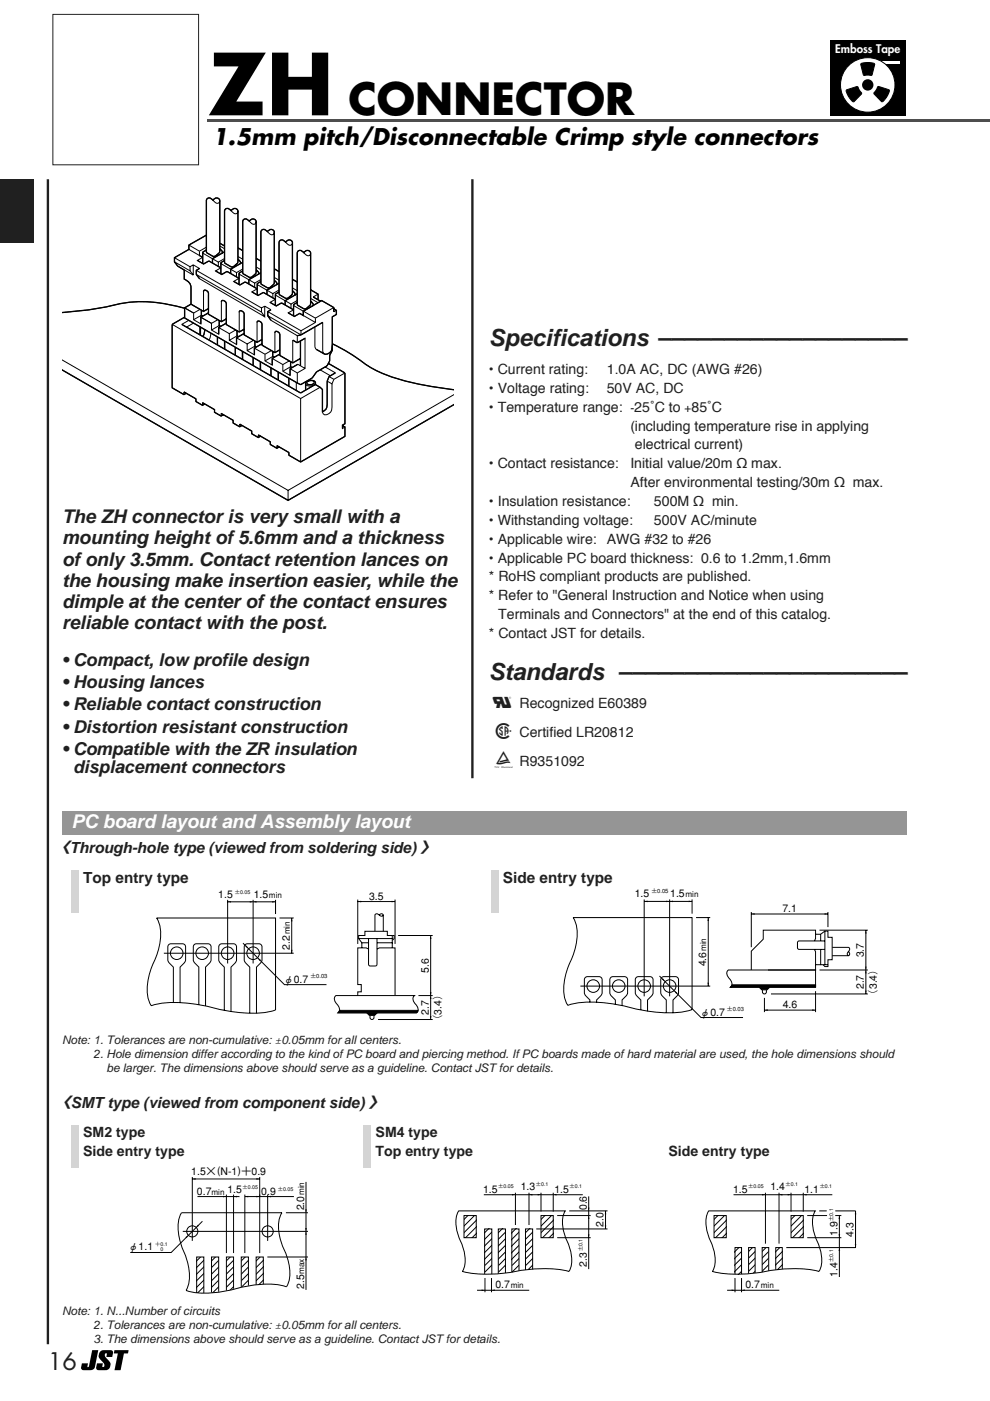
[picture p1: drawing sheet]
<svg xmlns="http://www.w3.org/2000/svg" width="210mm" height="297mm" viewBox="0 0 210 297" stroke-linecap="round" stroke-linejoin="round" font-family="sans-serif">
<g fill="none" stroke="#000" stroke-width=".21">
<path d="M37 55.5l3.3 1.9M37 54.6l3.3 2M37 54.6v.9M37 55.5l.7 .9 3.3 1.9M39.1 57.3v1.9a2.11 2.11 0 0 1 1.4 1.8v3.5M40 52.9l3 1.7-1.2 .6 1.4 .8 1.1-.7 2.5 1.5M40 52.9l-3 1.7M40 52v.9M40 52l2.3 1.3M40.3 56.6v.8M40.3 57.4l.7 .9M41 56.2l1.3 .7-.7 .4"/>
<path d="M41 56.2l-.7 .4M41 56.2v2.1M41.6 58.2l.7 .9 13.8 8M41.6 58.2l13.8 8M41.6 57.3l13.8 8M41.6 57.3v.9M42.3 53.3v.9M43 53.6v2.3M43.8 52.4l-1.5 .9M43.8 49.9l-3.8 2.1M43.8 53l-.7 .4-.1 .2 3.3 2M43.9 42.1a.89 .89 0 0 1 1.3 .4l.2 .2a.62 .62 0 0 0 .7 .4 .62 .62 0 0 0 .5-.6v10.8l-.1 .3-.6 .5-.6 .3-1.4-.8-.1-.2v-10.9z"/>
<path d="M45.1 42.4a.79 .79 0 0 1 .8-.4 .79 .79 0 0 1 .7 .5M46.3 55.6v.9M46.6 52.2l1 .5M46.6 51.6l1 .6M46.6 52.8l.5 .6-.1 .3M46.8 56.8l-1.1 .6 1.3 .8 1.1-.7 2.6 1.5-1.1 .7 1.3 .7 1.1-.6 2.5 1.4-1.1 .7 1.3 .7 1.1-.6 2.6 1.5M46.8 56.8v1.3M46.8 55.8v1.1M47 53.7l-1.9 1.2v.8M47.6 53.4l-.6 .3M47.6 54.8l-1.3 .8M47.6 55.2l-.6 .4-.1 .3 3.2 1.9"/>
<path d="M47.8 44.4a.89 .89 0 0 1 1.3 .3l.2 .2a.62 .62 0 0 0 .6 .4 .62 .62 0 0 0 .5-.5v10.7l-.1 .3-.6 .6-.5 .2-1.4-.7-.2-.3v-10.8zM49 44.7a.79 .79 0 0 1 .7-.5 .79 .79 0 0 1 .8 .6M50.1 57.8v.9M50.5 55l.5 .6-.1 .3M50.5 52.6l1 .5M50.5 54.4l.9 .5M50.7 58v2.3M50.9 55.9l-2 1.2v.9M51.4 55.6l-.5 .3M51.5 57l-1.4 .8M51.5 57.5l-.7 .3-.1 .3 3.3 1.9M52.8 46.9a.73 .73 0 0 1 .9-.5 .73 .73 0 0 1 .5 .9 .8 .8 0 0 1-1.3-.3l-.4-.4a.6 .6 0 0 0-.7-.2 .6 .6 0 0 0-.3 .6v10.9l1.3 .9h.5a1.44 1.44 0 0 0 1-1v-10.8"/>
<path d="M54.3 56.6l1 .6M54.3 54.8l1 .6M54.3 57.2l.6 .6-.2 .4M54.7 58.2l-1.9 1.1v.9M55.3 57.8l-.6 .4M55.3 59.3l-1.3 .7M55.3 59.7l-.6 .3-.1 .3 3.2 1.9M55.5 48.8a.89 .89 0 0 1 1.3 .4l.2 .2a.62 .62 0 0 0 .6 .4 .62 .62 0 0 0 .6-.6l-.1 10.8-.1 .3-.6 .5-.5 .3-1.4-.8-.2-.2v-10.9zM56.7 49.1a.79 .79 0 0 1 .8-.5 .79 .79 0 0 1 .7 .6M58.1 58.8l1.1 .6M58.2 57l1 .6M58.2 59.5l.5 .6-.1 .3"/>
<path d="M59.3 51a.89 .89 0 0 1 1.3 .4l.2 .2a.62 .62 0 0 0 .7 .4 .62 .62 0 0 0 .5-.6v10.8l-.1 .3-.6 .5-.6 .3-1.4-.8-.1-.2v-10.9zM60.5 51.3a.79 .79 0 0 1 .8-.4 .79 .79 0 0 1 .7 .5M62 59.2l1 .6M64.4 53.6a.74 .74 0 0 1 .9-.5 .74 .74 0 0 1 .5 .8 .8 .8 0 0 1-1.3-.3l-.5-.4a.6 .6 0 0 0-.6-.1 .6 .6 0 0 0-.4 .6v10.8l.2 .3 1.4 .7 .5-.2 .6-.6 .2-.3v-10.7M13.1 76.3l48 27.7M13.1 78.4l48 27.7M36.5 68.8v13.4l2.5 1.5M36.5 68.8l27.2 15.7M39.1 65.3v2.1l23.9 13.8M39.1 65.3l2 1.1M39.1 67.3l-2.6 1.5M39.2 65.4a29 29 0 0 0-16.7-.3l-3.7 .6-5.7 .6"/>
<path d="M40 67.9l-1.5 .9 25.2 14.5 3.2-1.8 1 .6M40.5 64.5l2.7 1.5M40.5 64.5l-1.4 .8M41 68.5l-1.5 .9M41.1 66.4v1.4l1.5 .9v-1.4M42.4 69.3v1.7M42.4 65.6l-1.3 .8M42.5 69.4v1.7M42.6 67.3l2.2 1.3M42.7 66.8l.3 .2M42.7 66.8l-1.6 1M42.7 65.8v1"/>
<path d="M43.2 66v-4.4a.73 .73 0 0 1 1 .8v4.2l2.7 1.6M43.4 69.9l-.1 .8-.3 .6M44.2 66.3l-1.6 1M44.2 65.4l-1 .6M44.7 70.6l-.1 .8-.3 .7M44.8 68.6v1.4l1.6 .9v-1.5M46.1 71.4v1.7M46.2 67.8l-1.4 .8M46.4 69.4l2.2 1.3M46.5 69l.3 .2M46.5 69l-1.7 1M46.5 67.9v1.1"/>
<path d="M46.9 68.2l.1-4.4a.73 .73 0 0 1 1 .8v4.2l2.7 1.6M47.6 72.3v1.7M47.7 72.4v1.7M48 68.5l-1.6 .9M48 67.6l-1.1 .6M48.6 70.7v1.5l1.6 .8v-1.4M49.9 73.6v1.7M50 70l-1.4 .7M50.2 71.6l2.2 1.3M50.3 71.2l.3 .2M50.3 71.2l-1.7 1M50.3 70.1v1.1"/>
<path d="M50.7 70.4l.1-4.4a.73 .73 0 0 1 1 .8v4.2l2.7 1.6M51.4 74.5v1.7M51.5 74.6v1.6M51.8 70.7l-1.6 .9M51.8 69.8l-1.1 .6M52.4 72.9v1.4l1.5 .9v-1.4M53.7 75.8v1.7M53.8 72.1l-1.4 .8M53.9 73.8l2.3 1.3M54 60v.9M54 73.4l.4 .2M54 73.4l-1.6 .9"/>
<path d="M54 72.3v1.1M54.5 72.6l.1-4.4a.73 .73 0 0 1 1 .8v4.2l2.7 1.6M54.5 60.2v2.3M55.1 76.7v1.6M55.3 76.7v1.7M55.4 65.3v.9M55.6 72.9l-1.7 .9M55.6 72l-1.1 .6M56.1 64.9v2.2l-.7-.9M56.1 64.9l1.4 .8-.7 .4M56.1 64.9l-.7 .4M56.2 75.1v1.4l1.5 .9v-1.4"/>
<path d="M56.8 66.9l7 4.1M56.8 66.1l7 4M56.8 66.1v.8M56.8 66.9l.7 1 5.5 3.3M57.5 78v1.7M57.5 74.3l-1.3 .8M57.7 76l2.3 1.3M57.8 75.6l.3 .2M57.8 75.6l-1.6 .9M57.8 74.5v1.1M57.8 62.2v1M58.3 74.8v-4.5a.73 .73 0 0 1 1 .9v4.2l2.8 1.5"/>
<path d="M58.4 63.5l-1.1 .6 1.3 .8 1.1-.7 2.5 1.5-1.1 .6 1.3 .8 1.1-.7 3.4 2M58.4 63.5v1.2M58.4 62.5v1M58.6 60.4l-2 1.1v.9M58.9 78.8v1.7M59 78.9v1.7M59.2 60.1l-.6 .3M59.2 61.5l-1.4 .7M59.2 61.9l-.7 .4-.1 .2 3.3 2M59.3 75.1l-1.6 .9M59.3 74.2l-1 .6M60 77.3v1.4l1.5 .9v-1.4"/>
<path d="M61.3 76.5l-1.3 .8M61.5 78.2l1.5 .9M61.6 77.8l-1.6 .9M61.6 76.7v1.1M61.6 77.8l.3 .1M61.7 64.5v.9M62 61l1 .6M62 61.7l.6 .6-.2 .3M62.2 64.7v2.3M62.4 62.6l-1.9 1.2v.8M63 62.3l-.6 .3M63 63.7l-1.3 .8"/>
<path d="M63 64.1l-.6 .4-.1 .3 2 1.2M63 72.7l-.9-.6v4.8M63 72.7l1.7-1v6.4l-1.7 1M63 71.2v1.5M63 79.1v2.1M63.7 72.3v5.3M63.7 76l-1.6 .9M63.8 71l4.6-2.7v6a.68 .68 0 0 0 .8 .8 1.59 1.59 0 0 0 1.3-2M63.8 71l-.8 .2M63.8 70.1v.9M64.3 66l2.6 1.5M64.3 66v.9"/>
<path d="M64.7 78.1l-1.6-.9-1.6 1M65.9 63.3l1.5 .9M65.9 61.4l1.5 1M65.9 63.9l.3 .3 .2 .5-2.1 1.3v.9M66.8 69.4v4.3l.3 .4 1.6 .9M66.9 68.4l-3.1 1.7M66.9 67.5v.9M67.4 62.4l-1 .6 1.6 .9M67.4 62.4v1.1M67.9 78.4l2.1 1.3M68.9 77.8l2.2 1.3-1.3 .7M69.6 77.1l3.5 2"/>
<path d="M69.8 79.8l1 .6M69.8 79.8l-.4 1M70.5 72.9l3.9 2.2a37.8 37.8 0 0 0 7.7 4.5 65.3 65.3 0 0 0 14.1 3M70.8 65.2v.9l.5-.3M70.8 65.2l-3.9 2.3M70.8 65.2l-2.6-1.5-3.9 2.3M70.8 65.5l.5 .3M71.3 65.8v.9l-.8 .5v7.1l-.6 1v1.2l-.6 1.1-2.2 1.3-.9 1.2-2.5 1.5-.7-.4M73.1 79.1v10.7l-.5 .3v.7l.5-.3v2l-9.4 5.4M73.1 79.1l-2.3 1.3M39 83.7v-.6l2.5 1.5v.5l1.4 .8M39.5 83.4l-.5 .3"/>
<path d="M42.9 85.9v-.5l2.6 1.4v.6l1.4 .8M43.4 85.6l-.5 .3M46.9 88.2v-.6l2.5 1.5v.6l1.4 .8M47.4 87.9l-.5 .3M50.8 90.5v-.6l2.6 1.5v.6l1.4 .8M51.3 90.2l-.5 .3M54.8 92.8v-.6l2.5 1.5v.5l1.4 .8M55.3 92.5l-.5 .3M58.7 95v-.5l2.6 1.4-.1 .6 2.5 1.4M59.2 94.8l-.5 .2M61.2 80.2v1.7M62.8 81.1v1.7"/>
<path d="M63.7 84.5v13.4M64.8 81.4v1.3M64.9 81.1a1.44 1.44 0 0 1 1.9-.1l.1 .2a1.21 1.21 0 0 1-2.1 .1zM65.1 81.1l.5-.4a.66 .66 0 0 1 1 .5l-.5 .3a.66 .66 0 0 1-1-.4zM66.9 81.2v.3M67.9 82.1l-4.2 2.4M69.4 80.8v4.6a1.57 1.57 0 0 1-1 1.9M70.4 81.4v4.6a1.42 1.42 0 0 1-.4 1.4 1.42 1.42 0 0 1-1.4 .4l-.2-.7v-4.5l-.5-.5M70.8 80.4l-.4 1-1-.6M72.6 90.3l.5 .2M96.2 83.7l-35.1 20.3M96.2 85.8l-35.1 20.3"/>
<path d="M61.1 104v2.1"/>
</g>
<g fill="none" stroke="#000" stroke-width=".28">
<path d="M41.8 55.2l1.4 .8 1.1-.7 2.5 1.5M42.3 54.2l.7 .4M42.3 56.9l-.7 .4v.9l.7 .9M43.8 49.9l-3.8 2.1v.9l-3 1.7v.9l.7 .9 1.4 .9v1.9a2.11 2.11 0 0 1 1.4 1.8v3.5l2.7 1.5 1-.6M43.8 53l-.8 .6v2.3M43.9 42.1a.78 .78 0 0 1 1.2 .3 .78 .78 0 0 1 .8-.4 .78 .78 0 0 1 .7 .5v10.8a1.46 1.46 0 0 1-1.3 1.1l-1.4-.8-.1-.2v-10.9zM45.7 57.4l1.3 .8 1.1-.7 2.6 1.5M46.6 51.6l1 .6M46.6 52.8l.5 .6-.1 .3M47 53.7l-1.9 1.2v.8M47.6 53.4l-.6 .3M47.6 55.2l-.8 .6v2.3"/>
<path d="M47.8 44.4a.78 .78 0 0 1 1.2 .3 .78 .78 0 0 1 .8-.5 .78 .78 0 0 1 .6 .6v10.7a1.46 1.46 0 0 1-1.2 1.1l-1.4-.7-.2-.3v-10.8zM49.6 59.7l1.3 .7 1.1-.6 2.5 1.4M50.5 55l.5 .6-.1 .3M50.5 52.6l1 .5M50.9 55.9l-2 1.2v.9M51.4 55.6l-.5 .3M51.5 57.4l-.8 .6v2.3M51.6 46.6a.78 .78 0 0 1 1.2 .3 .78 .78 0 0 1 .8-.5 .78 .78 0 0 1 .7 .6v10.8a1.46 1.46 0 0 1-1.3 1l-1.4-.7-.1-.2v-10.9zM54.3 54.8l1 .6M54.3 57.2l.6 .6-.2 .4M54.7 58.2l-1.9 1.1v.9M55.3 57.8l-.6 .4"/>
<path d="M55.3 59.7l-.8 .5v2.3M55.5 48.8a.78 .78 0 0 1 1.2 .3 .78 .78 0 0 1 .8-.5 .78 .78 0 0 1 .7 .6l-.1 10.8a1.46 1.46 0 0 1-1.2 1.1l-1.4-.8-.2-.2v-10.9zM58.2 57l1 .6M58.2 59.5l.5 .6-.1 .3M59.3 51a.78 .78 0 0 1 1.2 .3 .78 .78 0 0 1 .8-.4 .78 .78 0 0 1 .7 .5v10.8a1.46 1.46 0 0 1-1.3 1.1l-1.4-.8-.1-.2v-10.9zM62 59.2l1 .6M63.2 53.2a.78 .78 0 0 1 1.2 .4 .79 .79 0 0 1 .8-.5 .79 .79 0 0 1 .7 .6v10.7a1.46 1.46 0 0 1-1.3 1.1l-1.4-.7-.2-.3v-10.8zM13.1 78.4l48 27.7 35.1-20.3M38.5 68.8l25.2 14.5 3.2-1.8 1 .6 .5 .5v4.7l.2-.1a1.54 1.54 0 0 0 .8-1.8v-4.6l.4-1 1.3-.7M39.1 67.3l-2.6 1.5v13.4l2.5 1.5 .5-.3M39.2 65.4a29 29 0 0 0-16.7-.3l-3.7 .6-5.7 .6M40.5 64.5l-1.4 .8v2.1l24.6 14.2 2.5-1.5 .9-1.2 2.2-1.3 .6-1.1v-1.2l.6-1v-1"/>
<path d="M42.4 69.3v1.7M42.7 65.8v1l.3 .2M43.2 61.8v-.2a.73 .73 0 0 1 1 .8v4.2l2.7 1.6 1.1-.6M43.4 69.9l-.1 .8-.3 .6M44.2 66.3l-1.6 1v1.4M46.1 71.4v1.7M46.5 67.9v1.1l.3 .2M46.9 64l.1-.2a.73 .73 0 0 1 1 .8v4.2l2.7 1.6 1.1-.6M48 68.5l-1.6 .9v1.5M49.9 73.6v1.7M50.3 70.1v1.1l.3 .2M50.7 66.2l.1-.2a.73 .73 0 0 1 1 .8v4.2l2.7 1.6 1.1-.6"/>
<path d="M51.8 70.7l-1.6 .9v1.4M53.4 61.9l1.3 .7 1.1-.6 2.6 1.5M53.7 75.8v1.7M54 72.3v1.1l.4 .2M54.5 68.4l.1-.2a.73 .73 0 0 1 1 .8v4.2l2.7 1.6 1-.6M55.6 72.9l-1.7 .9v1.4M57.3 64.1l1.3 .8 1.1-.7 2.5 1.5M57.5 65.7l-.7 .4v.8l.7 1M57.5 78v1.7M57.8 74.5v1.1l.3 .2M58.3 70.6v-.3a.73 .73 0 0 1 1 .9v4.2l2.8 1.5 1.6-.9M58.6 60.4l-2 1.1v.9"/>
<path d="M59.2 60.1l-.6 .3M59.2 61.9l-.8 .6v2.2M59.3 75.1l-1.6 .9v1.4M61.6 76.7v1.1l.3 .1M62 61.7l.6 .6-.2 .3M62.4 62.6l-1.9 1.2v.8M63 62.3l-.6 .3M63 64.1l-.8 .6v2.3M63.1 77.2l-1.6 1v1.4M63.7 72.3v5.3M64.7 71.7l-1.7 1-.9-.6M65.9 61.4l1.5 1v1.1"/>
<path d="M65.9 63.9l.5 .6-.1 .3M66.4 63l1.6 .9M68.4 68.3l-4.6 2.7-.8 .2M69.6 77.1l3.5 2v10.7l-.5 .3v.7M70.5 72.9l3.9 2.2a37.8 37.8 0 0 0 7.7 4.5 65.3 65.3 0 0 0 14.1 3M70.8 66.1v-.9l-2.6-1.5-3.9 2.3v.9l-.8-.5-1.1 .7-1.3-.8M70.8 65.5l.5 .3v.9l-.8 .5v5.9a1.5 1.5 0 0 1-1.8 1.9l-1.6-.9M39 83.1l2.5 1.5v.5l1.4 .8 .5-.3M42.9 85.4l2.6 1.4v.6l1.4 .8 .5-.3M46.9 87.6l2.5 1.5v.6l1.4 .8 .5-.3M50.8 89.9l2.6 1.5v.6l1.4 .8 .5-.3M54.8 92.2l2.5 1.5v.5l1.4 .8 .5-.2"/>
<path d="M61.2 80.2v1.7M66.6 81.2a1.03 1.03 0 0 1-1.5 .1M66.9 81.5v-.3a1.21 1.21 0 0 0-2.1 .2v1.3M72.6 90.3l.5 .2v2l-9.4 5.4-2.4-1.4v-.6l-2.6-1.4"/>
</g>
<path d="M.2 0h209.7v37h-209.7z" fill="#fff"/>
<path d="M44.1 25.3h165.8v.5h-165.8z" fill="#4d4d4d"/>
<path d="M176 8.5h16v16h-16z" fill="#000"/>
<path d="M185.7 12.9h5v.6h-5z" fill="#fff"/>
<circle cx="184" cy="18" r="5.8" fill="#fff" stroke="#000" stroke-width=".21"/>
<circle cx="184" cy="18" r="1.21" fill="#000"/>
<path d="M179.4 19.1l2.2-.7 .3 .1 .8 1.3-1.6 1.7a1.76 1.76 0 0 1-1.3-1.3zM182.5 13.5a3.9 3.9 0 0 1 2.9 0l-.5 2.3-.3 .2h-1.5zM186.2 18.4l2.2 .6a1.76 1.76 0 0 1-.6 1.8l-.2 .2a.63 .63 0 0 1-.7 .5l-1.6-1.7z" fill="#000" stroke="#000" stroke-width=".21"/>
<path d="M10.2 38v247M100.2 38v127" fill="none" stroke="#231f20" stroke-width=".5"/>
<path d="M11.2 3.1h30.9v31.8h-30.9z" fill="#fff"/>
<path d="M11.2 3.1h30.9v31.8h-30.9z" fill="none" stroke="#231f20" stroke-width=".21"/>
<path d="M117.2 185h73v35h-73z" fill="#fff"/>
<g fill="none" stroke="#000" stroke-width=".21">
<path d="M121.5 194.5h25.2v19.6a24.3 24.3 0 0 1-12.3-.3 29.6 29.6 0 0 0-13.1-.9l-.9 .2a9.4 9.4 0 0 1-.1-7.6 17.9 17.9 0 0 0 2.1-8.2l-.5-1.9zM136.6 190.7v20.5M136.6 191.1h10.1M142 190.7v20.5M146.7 190.7v3M147.6 194.5h3M150.2 194.5v14.6M159.3 193.4v7.4M159.3 193.8h16.2M172.7 199.5l.2-.5v-1.8h-11.1v1.9l-2.5 2.6v4M172.9 198.1h1.1M173.8 197.2h10.2"/>
<path d="M174.9 197.4h.6v1.3h.9v4.8h-.9v1h-.6zM174.9 199.5h-5.5l-.3 .4v1l.3 .4h5.5M174.9 197.4l-.9 .7v1.4M175.5 193.4v3.2M183.6 197.2v13.5M123.1 209.1h27.5M125.1 212.5v-.5a2.39 2.39 0 0 1-1.2-1.5v-2.8a.65 .65 0 0 1 .7-.6h2.4a.65 .65 0 0 1 .7 .6v2.8a2.39 2.39 0 0 1-1.2 1.5v.5M130.5 212.9v-.9a2.39 2.39 0 0 1-1.2-1.5v-2.8a.65 .65 0 0 1 .7-.6h2.4a.65 .65 0 0 1 .7 .6v2.8a2.39 2.39 0 0 1-1.2 1.5v1.2M135.9 214.1v-2.1a2.39 2.39 0 0 1-1.2-1.5v-2.8a.65 .65 0 0 1 .6-.6h2.5a.65 .65 0 0 1 .7 .6v2.8a2.39 2.39 0 0 1-1.2 1.5v2.4M139.8 206.9l8.8 8.8h8.9M141.3 214.7v-2.7a2.39 2.39 0 0 1-1.2-1.5v-2.8a.65 .65 0 0 1 .6-.6h2.5a.65 .65 0 0 1 .7 .6v2.8a2.39 2.39 0 0 1-1.2 1.5v2.7M154.4 205.7h18.5v3.6h-18a1.49 1.49 0 0 0-.5-2.1 1.05 1.05 0 0 1 0-1.5z"/>
<path d="M161.7 209.9v.4a.42 .42 0 0 0 .4 .4 .42 .42 0 0 0 .4-.4v-.4M162.1 211.6v3M162.1 214.2h10.8M163.5 210.7h20.5M172.7 201.3l.2 .5v3.9h-10.1M172.9 204.5h1.1M172.9 210.1v4.5M173.8 205.7h10.2M174 201.3v3.2h.9M175.5 204.5v.4h-.6l-.4-.3M176.4 200.9h3.5l.3 .3-.3 .5M176.4 202.6h3.5"/>
<path d="M179.9 201.7l-.3 .5 .3 .4M179.9 201.7l.3 .5-.3 .4"/>
<circle cx="125.8" cy="209.1" r="1.33"/>
<circle cx="131.2" cy="209.1" r="1.33"/>
<circle cx="136.6" cy="209.1" r="1.33"/>
<circle cx="142" cy="209.1" r="1.33"/>
</g>
<g fill="#000">
<path d="M136.6 191.1l.7-.1v.3zM141.3 191l.7 .1-.7 .2zM142 191.1l.7-.1v.3zM146 191l.7 .1-.7 .2zM150.2 194.5l.1 .8h-.3zM159.3 193.8l.7-.2v.3zM174.8 193.6l.7 .2-.7 .1zM183.6 197.2l.1 .7h-.3zM140.4 207.7l.2-.2 .4 .6zM143 210.1l.6 .4-.2 .2zM150 208.4h.3l-.1 .7zM162.1 214.2l.7-.2v.3z"/>
<path d="M172.2 214l.7 .2-.7 .1zM183.4 210h.3l-.1 .7zM183.6 205.7l.1 .7h-.3zM183.4 204.9h.3l-.1 .8z"/>
</g>
<path d="M161 209.3h2.2l-.6 .6h-1.1zM155.2 208.8h17.7v.5h-18z" fill="#000" stroke="#000" stroke-width=".21"/>
<path d="M28.2 185h70v35h-70z" fill="#fff"/>
<g fill="none" stroke="#000" stroke-width=".21">
<path d="M33.2 194.6h25.2v19.5a24.3 24.3 0 0 1-12.3-.2 29.6 29.6 0 0 0-13.1-1l-.9 .3a9.4 9.4 0 0 1-.1-7.7 17.9 17.9 0 0 0 2-8.2l-.4-1.8zM48.3 190.8v13.5M48.3 191.2h10.1M51.5 200l8.8 8.8h8.9M53.7 190.8v13.5M58.4 190.8v3M59.3 194.6h3M61.9 194.6v7.5M75.9 190.7v9.4M75.9 191.1h7.9M76 198.3h1.4v-.8h4.7v.8h1.1v.7h-7.2zM76 199l.7 .9h1.4"/>
<path d="M76.7 199.9v1.1M78.1 199v5.5l.4 .3h1.1l.3-.3v-5.5M80.4 194l-.5-.3-.4 .3v3.5M80.4 194l.5 .3 .4-.3M80.4 194l.5-.3 .4 .3M81.3 194v3.5M83.2 199v.9h-3.3M83.2 198.3h.4v.7l-.4 .4M83.2 199.9v1.1M83.8 190.7v9.4M84.4 198.3h7.3M91.3 198.3v17.9"/>
<path d="M34.7 202.1h27.6M36.8 212.6v-7.6a2.39 2.39 0 0 1-1.2-1.5v-2.7a.66 .66 0 0 1 .6-.7h2.5a.66 .66 0 0 1 .7 .7v2.7a2.39 2.39 0 0 1-1.2 1.5v7.6M42.2 213v-8a2.38 2.38 0 0 1-1.2-1.5v-2.7a.65 .65 0 0 1 .6-.7h2.5a.65 .65 0 0 1 .7 .7v2.7a2.39 2.39 0 0 1-1.2 1.5v8.3M47.6 214.2v-9.2a2.39 2.39 0 0 1-1.2-1.5v-2.7a.65 .65 0 0 1 .6-.7h2.5a.65 .65 0 0 1 .7 .7v2.7a2.39 2.39 0 0 1-1.2 1.5v9.5M53 214.8v-9.8a2.38 2.38 0 0 1-1.2-1.5v-2.7a.65 .65 0 0 1 .6-.7h2.5a.65 .65 0 0 1 .7 .7v2.7a2.39 2.39 0 0 1-1.2 1.5v9.8M71.2 211.1h16.7a1.5 1.5 0 0 0 .5 2.1 1.05 1.05 0 0 1-.1 1.5h-16.6a1.5 1.5 0 0 0-.5-2.1 1.05 1.05 0 0 1 0-1.5zM78.1 201.2l-.5-.2h-1.7v7.7h.7v1.6h-.7v.8M78.4 215.3v.4a.42 .42 0 0 0 .5 .5 .42 .42 0 0 0 .4-.5v-.4M79.9 201.2l.5-.2h3.4v10.1M80.2 216.2h11.5M88.7 211.1h3"/>
<circle cx="37.5" cy="202.1" r="1.33"/>
<circle cx="42.9" cy="202.1" r="1.33"/>
<circle cx="48.3" cy="202.1" r="1.33"/>
<circle cx="53.7" cy="202.1" r="1.33"/>
</g>
<path d="M72 214.2h16.6l-.3 .5h-16.6zM77.7 214.7h2.3l-.6 .6h-1.1z" fill="#000" stroke="#000" stroke-width=".21"/>
<g fill="#000">
<path d="M48.3 191.2l.7-.2v.4zM53 191l.7 .2-.7 .2zM53.7 191.2l.7-.2v.4zM57.7 191l.7 .2-.7 .2zM61.9 194.6l.1 .7h-.3zM75.9 191.1l.7-.1v.3zM83 191l.8 .1-.8 .2zM91.3 198.3l.2 .8h-.3zM52 200.7l.3-.2 .4 .6zM54.7 203.1l.6 .4-.2 .2zM61.7 201.4h.3l-.1 .7zM91.2 215.4h.3l-.2 .8z"/>
<path d="M91.2 210.4h.3l-.2 .7zM91.3 211.1l.2 .7h-.3z"/>
</g>
<g fill="#d1d3d4">
<path d="M15.2 184.5h1.5v9h-1.5z"/>
<path d="M104.2 184.5h1.5v9h-1.5z"/>
</g>
<path d="M25.2 243h49.2v33h-49.2z" fill="#fff"/>
<g fill="none" stroke="#000" stroke-width=".21">
<path d="M38.5 257.1h21.3a8.5 8.5 0 0 0 .1 7.2 11.2 11.2 0 0 1 1.2 7.8l-.4 .7a18.5 18.5 0 0 0-9.7 .2 23.6 23.6 0 0 1-10.6 .9l-1-.3a8.2 8.2 0 0 0 .2-6.6 15.9 15.9 0 0 1-1.7-8.2zM40.8 249.5v13.6M40.8 250h14.3M41.9 253.7h8.9M42.9 258.9l-6.6 6.7h-8.7M48 253.3v12.4M49.5 253.3v12.4M51.9 253.7h10.4M51.9 253.3v12.4M55.1 249.5v16.2M56.8 253.3v9.8M60.6 257.1h4.7"/>
<path d="M64.9 250.6v22.9M38.8 261.1h26.5M41.7 274.1v-7.6h1.5v7.6M42.6 266.5l-1 .9M43.3 267.2l-1.7 1.6M43.3 268.6l-1.7 1.6M43.3 270l-1.7 1.6M43.3 271.4l-1.7 1.6M43.3 272.8l-1.5 1.4M45.7 266.5l-.9 .9M46.4 273.9v-7.4h-1.6v7.5M46.4 267.2l-1.6 1.6"/>
<path d="M46.4 268.6l-1.6 1.6M46.4 270l-1.6 1.6M46.4 271.4l-1.6 1.6M46.4 272.8l-1.4 1.4M48.9 266.5l-1 .9M49.5 273.2v-6.7h-1.5v7.1M49.6 267.2l-1.7 1.6M49.6 268.6l-1.7 1.6M49.6 270l-1.7 1.6M49.6 271.4l-1.7 1.6M49.6 272.8l-1 1M52 266.5l-.9 .9"/>
<path d="M52.7 272.6v-6.1h-1.5v6.4M52.7 267.2l-1.6 1.6M52.7 268.6l-1.6 1.6M52.7 270l-1.6 1.6M52.7 271.4l-1.6 1.6M52.7 272.8l-.2 .2M55.2 266.5l-.9 .9M55.8 272.3v-5.8h-1.5v5.9M55.9 267.2l-1.6 1.6M55.9 268.6l-1.6 1.6M55.9 270l-1.6 1.6M55.9 271.4l-1 1"/>
<path d="M56.7 266.5h8.6"/>
<circle cx="40.8" cy="261.1" r="1.18"/>
<circle cx="56.8" cy="261.1" r="1.18"/>
</g>
<g fill="#000">
<path d="M40.8 250l.7-.2v.3zM42 259.7l.2 .2-.6 .4zM47.3 253.5l.7 .2-.7 .2zM49.5 253.7l.7-.2v.4zM51.9 253.7l.7-.2v.4zM54.4 253.5l.7 .2-.7 .2zM54.4 249.8l.7 .2-.7 .1zM56.8 253.7l.7-.2v.4zM64.7 256.4h.3l-.1 .7zM39.3 262.3l.7-.4-.4 .6zM64.9 266.5l.1 .7h-.3zM64.9 261.1l.1 .7h-.3z"/>
<path d="M64.7 260.4h.3l-.1 .7z"/>
</g>
<path d="M87 243h49.2v33h-49.2z" fill="#fff"/>
<path d="M108.6 253.1l.7 .2-.7 .2zM112.2 253.3l.7-.2v.4zM114 253.1l.7 .2-.7 .2zM117.3 253.3l.7-.2v.4zM124.7 256h.3l-.2 .7zM124.8 257.7l.2 .7h-.3zM128.2 259.9h.3l-.1 .7zM128.4 256.7l.1 .7h-.3zM102.1 273.4l.7 .2-.7 .1zM104.2 273.6l.7-.2v.3zM124.7 261.7h.3l-.2 .7z" fill="#000"/>
<g fill="none" stroke="#000" stroke-width=".21">
<path d="M97.3 256.7h22.5a7.4 7.4 0 0 0 .4 6.5 7.4 7.4 0 0 1 .4 6.4 30.1 30.1 0 0 0-13 .3 26.9 26.9 0 0 1-9.6-.3 7.4 7.4 0 0 0-.4-6.4 7.4 7.4 0 0 1-.3-6.5zM98.4 257.7h2.6v4.7h-2.6zM99.3 257.7l-1 .9M100.7 257.7l-2.4 2.3M101 258.7l-2.7 2.7M102.6 253.3h21M109.3 252.9v6.8M112.2 252.9v6.8M114.7 257.7h2.6v4.7h-2.6zM114.7 252.9v4M115.6 257.7l-.9 .9M117 257.7l-2.3 2.3"/>
<path d="M117.3 252.9v4M117.4 258.7l-2.7 2.7M118.1 257.7h7.1M120.7 256.7h8.1M124.8 253.6v15.5M128.4 256.7v3.9M101 260.1l-2.3 2.4M101 261.5l-.9 1M101.1 273.6h11.1M102.8 270.1v-9.5h1.5v9.5M102.8 271v3M103.6 260.5l-.9 .9"/>
<path d="M104.2 271v3M104.3 261.2l-1.6 1.6M104.3 262.6l-1.6 1.6M104.3 264l-1.6 1.6M104.3 265.4l-1.6 1.6M104.3 266.8l-1.5 1.5M104.3 268.2l-1.5 1.5M106.5 260.5l-.9 .9M107.2 269.9v-9.3h-1.5v9.4M107.2 261.2l-1.6 1.6M107.2 262.6l-1.6 1.6M107.2 264l-1.6 1.6"/>
<path d="M107.2 265.4l-1.6 1.6M107.2 266.8l-1.5 1.5M107.2 268.2l-1.5 1.5M109.4 260.5l-.9 .9M110 269.4v-8.8h-1.5v9.1M110.1 261.2l-1.6 1.6M110.1 262.6l-1.6 1.6M110.1 264l-1.6 1.6M110.1 265.4l-1.6 1.6M110.1 266.8l-1.5 1.5M110.1 268.2l-1.5 1.5M112.3 260.5l-.9 .9"/>
<path d="M112.9 269.1v-8.5h-1.5v8.7M113 261.2l-1.6 1.6M113 262.6l-1.6 1.6M113 264l-1.6 1.6M113 265.4l-1.6 1.6M113 266.8l-1.5 1.5M113 268.2l-.9 .9M113.7 260.6h15.1M117.4 260.1l-2.4 2.4M117.4 261.5l-1 1M118.1 262.4h7.1"/>
</g>
<path d="M139.2 243h49.2v33h-49.2z" fill="#fff"/>
<g fill="none" stroke="#000" stroke-width=".21">
<path d="M150.3 256.7h22.6a7.4 7.4 0 0 0 .4 6.5 7.4 7.4 0 0 1 .3 6.4 30.1 30.1 0 0 0-13 .3 26.9 26.9 0 0 1-9.6-.3 7.4 7.4 0 0 0-.3-6.4 7.4 7.4 0 0 1-.4-6.5zM151.4 257.7h2.6v4.7h-2.6zM152.3 257.7l-1 .9M153.7 257.7l-2.4 2.3M154 258.7l-2.7 2.7M155.5 253.3h21M162.3 252.9v10.8M165.2 252.9v10.8M167.7 257.7h2.6v4.7h-2.6zM167.7 252.9v4M168.6 257.7l-.9 .9M170 257.7l-2.3 2.3"/>
<path d="M170.3 252.9v4M170.4 258.7l-2.7 2.7M171.2 257.7h4.2M173.7 256.7h1.6M177.1 257.7h1.3M177.1 256.7h4.3v7.8h-14.7M178 257.7v13M154 260.1l-2.3 2.4M154 261.5l-.9 1M154.2 273.6h11M155.8 270.1v-5.6h1.4v5.6M155.8 271v3"/>
<path d="M156.7 264.5l-.9 .9M157.2 271v3M157.3 265.3l-1.5 1.5M157.3 266.7l-1.5 1.5M157.3 268.1l-1.5 1.5M157.3 269.5l-.7 .7M159.6 264.5l-.9 .9M160.1 269.9v-5.4h-1.4v5.5M160.1 265.3l-1.4 1.5M160.1 266.7l-1.4 1.5M160.1 268.1l-1.4 1.5M160.1 269.5l-.5 .6"/>
<path d="M162.5 264.5l-1 .9M163 269.4v-4.9h-1.4v5.2M163 265.3l-1.5 1.5M163 266.7l-1.5 1.5M163 268.1l-1.5 1.5M163 269.5l-.2 .3M165.4 264.5l-.9 .9M165.9 269.1v-4.6h-1.4v4.7M165.9 265.3l-1.4 1.5M165.9 266.7l-1.4 1.5M165.9 268.1l-1.1 1.1M170.4 260.1l-2.4 2.4"/>
<path d="M170.4 261.5l-1 1M171.2 262.4h7.2"/>
</g>
<path d="M161.6 253.1l.7 .2-.7 .2zM165.2 253.3l.7-.2v.4zM167 253.1l.7 .2-.7 .2zM170.3 253.3l.7-.2v.4zM178 257.7l.1 .7h-.3zM181.4 256.7l.2 .7h-.4zM155.1 273.4l.7 .2-.7 .1zM157.2 273.6l.7-.2v.3zM177.8 261.7h.3l-.1 .7zM178 264.5l.1 .7h-.3zM181.2 263.8h.4l-.2 .7z" fill="#000"/>
<g fill="#d1d3d4">
<path d="M15.2 238.5h1.5v9h-1.5z"/>
<path d="M77.2 238.5h1.5v9h-1.5z"/>
</g>
<path d="M13.2 172h179v5h-179z" fill="#939598"/>
<path d="M19.5 286.3h1.3l-.7 3.6a.9 .9 0 0 1-.9 .6h-1.5a.49 .49 0 0 1-.5-.6l.2-.8h1.3l-.2 .7h.3zM21.3 286.5l.6-.2h1.6a.49 .49 0 0 1 .5 .6l-.2 .8h-1.3l.2-.7a.48 .48 0 0 0-.5 .4 .48 .48 0 0 0 .3 .5 1.54 1.54 0 0 1 .5 2.4l-.6 .2h-1.5a.49 .49 0 0 1-.5-.6l.2-.8h1.2l-.1 .7a.48 .48 0 0 0 .5-.4 .48 .48 0 0 0-.4-.5 1.54 1.54 0 0 1-.5-2.4zM24.3 286.3h3l-.2 .7h-.8l-.7 3.5h-1.3l.7-3.5h-.9z" fill="#000"/>
<path d="M0 38h7.2v13.5h-7.2z" fill="#231f20"/>
<text font-size="17.6" x="44.1" y="24.5">ZH</text>
<text font-size="9.2" x="73.9" y="24.5">CONNECTOR</text>
<g font-size="7" fill="#231f20">
<text x="103.7" y="156.8">1</text>
<text x="103.7" y="162.9">2</text>
</g>
<g font-size="5" fill="#231f20">
<text x="103.7" y="73.3">Specifications –––––––––––––––––––</text>
<text x="103.7" y="144.1">Standards ––––––––––––––––––––––</text>
<text x="10.2" y="290.5">16</text>
</g>
<text font-size="4.8" x="45.1" y="30.8">1.5mm pitch/Disconnectable Crimp style connectors</text>
<text font-size="4.7" fill="#231f20" x="104.5" y="150.1">0</text>
<g font-size="4" fill="#231f20">
<text x="13.2" y="110.9">The ZH connector is very small with a</text>
<text x="13.2" y="115.4">mounting height of 5.6mm and a thickness</text>
<text x="13.2" y="119.9">of only 3.5mm. Contact retention lances on</text>
<text x="13.2" y="124.4">the housing make insertion easier, while the</text>
<text x="13.2" y="128.9">dimple at the center of the contact ensures</text>
<text x="13.2" y="133.4">reliable contact with the post.</text>
</g>
<text font-size="4" fill="#fff" x="15.2" y="175.5">PC board layout and Assembly layout</text>
<g font-size="3.8" fill="#231f20">
<text x="13.2" y="141.1">• Compact, low profile design</text>
<text x="13.2" y="145.9">• Housing lances</text>
<text x="13.2" y="150.6">• Reliable contact construction</text>
<text x="13.2" y="155.4">• Distortion resistant construction</text>
<text x="13.2" y="160.1">• Compatible with the ZR insulation</text>
<text x="15.5" y="163.9">displacement connectors</text>
</g>
<g font-size="3.3" fill="#231f20">
<text x="11.5" y="180.8">〈Through-hole type (viewed from soldering side) 〉</text>
<text x="11.8" y="234.8">〈SMTtype (viewed from component side) 〉</text>
</g>
<g font-size="3.2" fill="#231f20">
<text x="17.6" y="187.2">Top entry type</text>
<text x="106.6" y="187.2">Side entry type</text>
</g>
<g font-size="3" fill="#231f20">
<text x="103.7" y="79.3">• Current rating:</text>
<text x="103.7" y="83.3">• Voltage rating:</text>
<text x="128.7" y="83.3">50V AC, DC</text>
<text x="128.7" y="79.3">1.0A AC, DC (AWG #26)</text>
<text x="103.7" y="87.3">• Temperature range:</text>
<text x="134.5" y="87.3">25˚C to</text>
<text x="146.6" y="87.3">85˚C</text>
<text x="133.7" y="91.3">(including temperature rise in applying</text>
<text x="134.6" y="95.3">electrical current)</text>
<text x="103.7" y="99.3">• Contact resistance:</text>
<text x="133.7" y="99.3">Initial value/20m Ω max.</text>
<text x="103.7" y="107.3">• Insulation resistance:</text>
<text x="133.7" y="103.3">After environmental testing/30m Ω max.</text>
<text x="138.7" y="107.3">500M Ω min.</text>
<text x="103.7" y="111.3">• Withstanding voltage:</text>
<text x="138.7" y="111.3">500V AC/minute</text>
<text x="103.7" y="115.3">• Applicable wire:</text>
<text x="103.7" y="119.3">• Applicable PC board thickness: 0.6 to 1.2mm,1.6mm</text>
<text x="128.7" y="115.3">AWG #32 to #26</text>
<text x="103.7" y="123.3">* RoHS compliant products are published.</text>
<text x="103.7" y="127.3">* Refer to &quot;General Instruction and Notice when using</text>
<text x="105.6" y="131.3">Terminals and Connectors&quot; at the end of this catalog.</text>
<text x="103.7" y="135.3">* Contact JST for details.</text>
<text x="110.2" y="150.1">Recognized E60389</text>
<text x="110.2" y="156.2">Certified LR20812</text>
<text x="110.2" y="162.3">R9351092</text>
<text x="17.6" y="241">SM2 type</text>
<text x="17.6" y="245">Side entry type</text>
<text x="79.6" y="241">SM4 type</text>
<text x="79.6" y="245">Top entry type</text>
<text x="141.7" y="245">Side entry type</text>
</g>
<text font-size="2.5" fill="#fff" x="177.1" y="11.3">Emboss Tape</text>
<g font-size="2.5" fill="#231f20">
<text x="133.7" y="87.3">-</text>
<text x="145.2" y="87.3">+</text>
<text x="13.2" y="221.3">Note: 1. Tolerances are non-cumulative: ±0.05mm for all centers.</text>
<text x="19.8" y="224.3">2. Hole dimension differ according to the kind of PC board and piercing method. If PC boards made of hard material are used, the hole dimensions should</text>
<text x="22.6" y="227.3">be larger. The dimensions above should serve as a guideline. Contact JST for details.</text>
<text x="13.2" y="278.8">Note: 1. N...Number of circuits</text>
<text x="19.8" y="281.8">2. Tolerances are non-cumulative: ±0.05mm for all centers.</text>
<text x="19.8" y="284.8">3. The dimensions above should serve as a guideline. Contact JST for details.</text>
</g>
<g font-size="2.2">
<text x="46.3" y="190.4">1.5</text>
<text x="53.8" y="190.4">1.5</text>
<text x="78.3" y="190.7">3.5</text>
<text x="134.6" y="190.3">1.5</text>
<text x="142.1" y="190.3">1.5</text>
<text x="165.9" y="193.4">7.1</text>
<text x="61.4" y="201.3" transform="rotate(-90 61.4 201.3)">2.2</text>
<text x="183.2" y="203" transform="rotate(-90 183.2 203)">3.7</text>
<text x="60.1" y="208.3">φ0.7</text>
<text x="90.9" y="206.3" transform="rotate(-90 90.9 206.3)">5.6</text>
<text x="149.7" y="204.9" transform="rotate(-90 149.7 204.9)">4.6</text>
<text x="183.2" y="209.7" transform="rotate(-90 183.2 209.7)">2.7</text>
<text x="90.9" y="215.2" transform="rotate(-90 90.9 215.2)">2.7</text>
<text x="148.4" y="215.3">φ0.7</text>
<text x="166" y="213.7">4.6</text>
<text x="185.9" y="212" transform="rotate(-90 185.9 212)">（3.4）</text>
<text x="93.6" y="217.4" transform="rotate(-90 93.6 217.4)">（3.4）</text>
<text x="40.6" y="249.1">1.5×(N-1)＋0.9</text>
<text x="41.8" y="253.3">0.7</text>
<text x="48.2" y="253">1.5</text>
<text x="55.4" y="253.3">0.9</text>
<text x="64.5" y="256.6" transform="rotate(-90 64.5 256.6)">2.0</text>
<text x="102.4" y="252.9">1.5</text>
<text x="110.4" y="252.4">1.3</text>
<text x="117.6" y="252.9">1.5</text>
<text x="124.4" y="256.6" transform="rotate(-90 124.4 256.6)">0.6</text>
<text x="155.4" y="252.9">1.5</text>
<text x="163.4" y="252.4">1.4</text>
<text x="170.6" y="252.9">1.1</text>
<text x="128" y="260.2" transform="rotate(-90 128 260.2)">2.0</text>
<text x="177.5" y="262.1" transform="rotate(-90 177.5 262.1)">1.9</text>
<text x="181" y="262.2" transform="rotate(-90 181 262.2)">4.3</text>
<text x="27.2" y="265.1">φ1.1</text>
<text x="124.4" y="268.5" transform="rotate(-90 124.4 268.5)">2.3</text>
<text x="64.5" y="273.3" transform="rotate(-90 64.5 273.3)">2.5</text>
<text x="105" y="273.1">0.7</text>
<text x="158.1" y="273.1">0.7</text>
<text x="177.5" y="270.7" transform="rotate(-90 177.5 270.7)">1.4</text>
</g>
<g font-size="1.7">
<text x="57" y="190.4">min</text>
<text x="145.3" y="190.3">min</text>
<text x="61.4" y="198.1" transform="rotate(-90 61.4 198.1)">min</text>
<text x="149.7" y="201.7" transform="rotate(-90 149.7 201.7)">min</text>
<text x="44.8" y="253.3">min</text>
<text x="64.5" y="253.4" transform="rotate(-90 64.5 253.4)">min</text>
<text x="64.5" y="270.1" transform="rotate(-90 64.5 270.1)">max</text>
<text x="108.3" y="273.1">min</text>
<text x="161.3" y="273.1">min</text>
</g>
<g font-size="1.2">
<text x="138.1" y="189.4">±0.05</text>
<text x="65.8" y="207.4">±0.03</text>
<text x="154.1" y="214.4">±0.03</text>
</g>
<g font-size="1.1">
<text x="49.8" y="189.5">±0.05</text>
<text x="105.6" y="252">±0.05</text>
<text x="113.6" y="251.5">±0.1</text>
<text x="120.8" y="252">±0.1</text>
<text x="158.7" y="252">±0.05</text>
<text x="166.6" y="251.5">±0.1</text>
<text x="173.8" y="252">±0.1</text>
<text x="51.4" y="252.1">±0.05</text>
<text x="58.9" y="252.5">±0.05</text>
<text x="176.6" y="258.9" transform="rotate(-90 176.6 258.9)">±0.1</text>
<text x="32.9" y="264.2">＋0.1</text>
<text x="34" y="265.3">0</text>
<text x="123.5" y="265.3" transform="rotate(-90 123.5 265.3)">±0.1</text>
<text x="176.6" y="267.5" transform="rotate(-90 176.6 267.5)">±0.1</text>
</g>
</svg>
